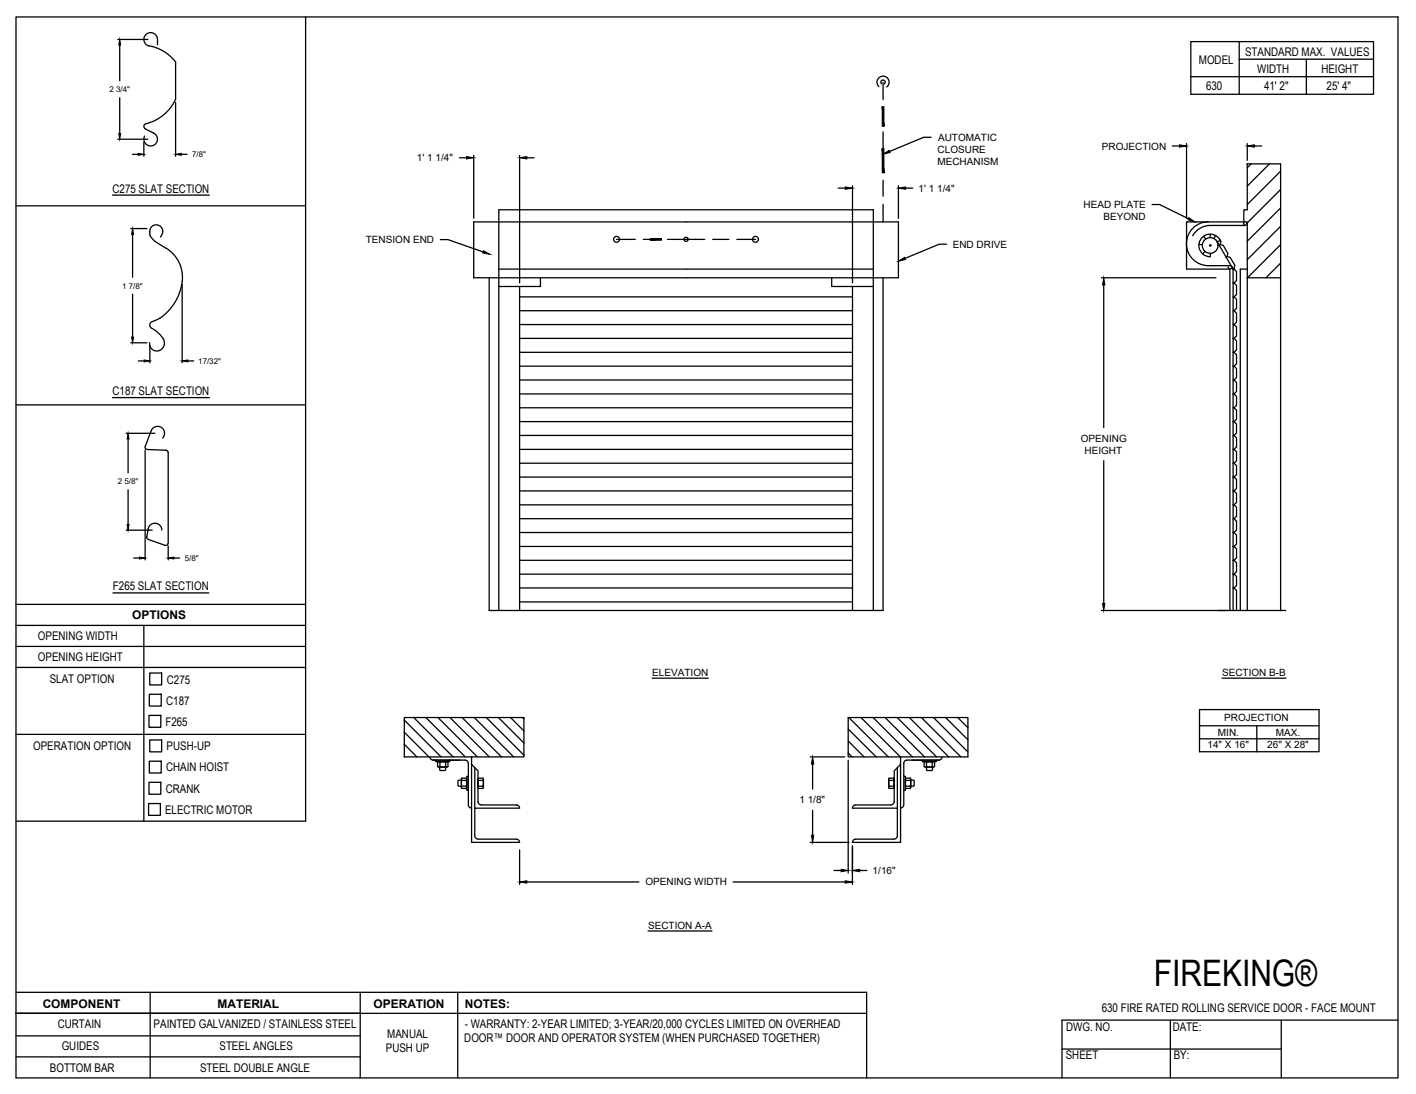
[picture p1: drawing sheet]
<svg xmlns="http://www.w3.org/2000/svg" width="279mm" height="216mm" viewBox="0 0 279 216" stroke-linecap="round" stroke-linejoin="round" font-family="sans-serif">
<!-- layer: ANNOTATIONS -->
<g fill="none" stroke="#000" stroke-width=".25">
<path d="M23.2 7.8h6M23.6 8.9v7.1M23.6 19.3v7.1M23.2 27.5h6M26.1 30.5h1.2M28.4 28v2.8M34.6 20.2v10.6M35.8 30.5h1.1M90.6 31.1h1.5M93.5 30.7v12.4M102.5 30.7v25.1M103.9 31.1h1.5"/>
<path d="M165.4 37.1h1.4M168.2 36.7v19.1M177.3 36.7v6.4M178.7 37.1h1.4M183.7 27.1h-1.4l-6.8 2.8M231.3 28.8h1.4M234.1 28.3v14.8M246.1 28.3v3.3M247.5 28.8h1.4M25.8 45.1h3.2M26.2 46.2v8.5M26.2 58v8.5"/>
<path d="M35.9 56.1v15.5M86.9 47.3h1.5l6.9 2.4M186.8 48.2h-1.5l-6.7 2.8M217.3 54.8h22.6M217.8 56.2v28.2M227.3 40.4h1.5l5.7 2.8M25.8 67.6h3.2M27.3 71.2h1.1M29.6 68.2v3.4M37.1 71.2h1.1M24.9 85.5h5.6M25.3 86.6v6.7"/>
<path d="M25.3 96.7v6.8M28.6 88.8v21.7M217.8 90.9v28.2M24.9 104.6h5.1M26.4 110.1h1.1M33.2 107.8v2.7M34.3 110.1h1.1M128.7 133.8h11.1M217.3 120.5h24.7M241.1 133.8h12.6M159.9 149.4h6.8M160.3 150.8v4.9"/>
<path d="M160.3 159.9v4.9M167.4 150.1v22.2M236.7 140h23.6v8.4h-23.6zM236.7 143.2h23.6M236.7 145.8h23.6M248 143.2v5.2M102.5 167.7v6.8M103.9 174.1h22.2M144.7 174.1h22.1M159.9 166.2h7.6M164.5 171.8h1.5M168.2 166.9v7.6"/>
<path d="M169.6 171.8h1.4M127.9 183.7h12.6"/>
</g>
<!-- layer: 630 FACE MOUNT -->
<g fill="none" stroke="#000" stroke-width=".25">
<path d="M173.4 17.1a1.2 1.2 0 0 1 0-1.7 1.2 1.2 0 0 1 1.7 0 1.2 1.2 0 0 1-.1 1.8M173.9 16.5a.43 .43 0 0 1 0-.6 .43 .43 0 0 1 .6 0 .43 .43 0 0 1 0 .6M174.2 16.2v3.5M174.2 21.3v3.1M174.2 26v3.2M174.2 30.8v3.2M174.2 35.6v3.1M246 32.3h6.7v88.2M246.1 32.3v9.1h-.7v2.4h-11.3v9.3h8.6v67.4M246.9 32.3l-.8 .8M250.5 32.3l-4.4 4.4M252.7 33.8l-6.6 6.6"/>
<path d="M252.7 37.4l-6.6 6.6M93.5 43.8h83.8v11h-83.8zM96.5 54.8v65.7h77.7v-65.7M98.4 53.1h73.9M102.5 56.5v64M102.5 58.6h65.7M106.6 54.8v1.7h-8.2M121.7 47.2h3.6M126.9 47.2h3.2M131.7 47.2h7.3M140.6 47.2h3.2M145.4 47.2h3.7"/>
<path d="M164.1 54.8v1.7h8.2M168.2 56.5v64M174.2 40.3v3.5M236.6 48.2l.7 .1M237.5 46.6l.4 .6M237.8 49.6l-.5 .5M238.4 43.8a4.3 4.3 0 0 0-4.3 4.3 4.3 4.3 0 0 0 4.3 4.3M238.4 52.4h4.3M238.8 46.2v.7M239.9 46.5l-.4 .6M240.1 47.7l3.2 5.4M240.5 48.4l.2-.1a1.51 1.51 0 0 0-1.2-2 2.23 2.23 0 0 0-2.9 1.8 2.23 2.23 0 0 0 2.2 2.6v-.7"/>
<path d="M240.7 48.3l.7 .1 .9 1.6-.2 .6-.2 .1M240.8 47.4l-.6 .3M242.1 50.6l.6 .2 .9 1.5-.1 .7-.2 .1h.2l.5 .5v1.8l-.5 .4 .5 .5v1.8l-.5 .5M242.7 52.4a.35 .35 0 0 1 .3 .4 .35 .35 0 0 1-.4 .3 .35 .35 0 0 1-.2-.4M243.1 52.8h.1M243.3 53.1h.1M243.3 53.1v5.5M243.3 55.8h.2M245.7 44.5h-6.9a3.9 3.9 0 0 0-3.5 2M246.1 43.8v76.7M246.1 53.1h-1.4v67.4M246.1 54.8h6.6"/>
<path d="M252.7 51.9l-2.9 2.9M252.7 48.3l-6.6 6.5M252.7 44.7l-6.6 6.5M252.7 41l-6.6 6.6M102.5 75h65.7M102.5 77.7h65.7M102.5 61.3h65.7M102.5 64.1h65.7M102.5 66.8h65.7M102.5 69.5h65.7M102.5 72.3h65.7M243.3 61.3v2.8h.2"/>
<path d="M243.3 66.8v2.7h.2M243.3 72.3v2.7h.2l.5 .5v1.7l-.5 .5h-.2M243.3 77.7v2.8h.2l.5 .5v1.7l-.5 .5h-.2M243.3 64.1v2.7M243.3 69.5v2.8M243.3 75v2.7M243.5 61.3l.5-.5v-1.7l-.5-.5h-.2v2.7h.2l.5 .5v1.8l-.5 .5M243.5 64.1l.5 .4v1.8l-.5 .5h-.2M243.5 66.8l.5 .5v1.7l-.5 .5M243.5 69.5l.5 .5v1.8l-.5 .5h-.2M243.5 72.3l.5 .4v1.8l-.5 .5M243.5 77.7l.5 .5v1.8l-.5 .5"/>
<path d="M102.5 94.1h65.7M102.5 96.9h65.7M102.5 80.5h65.7M102.5 83.2h65.7M102.5 85.9h65.7M102.5 88.7h65.7M102.5 91.4h65.7M102.5 99.6h65.7M243.3 83.2v2.7h.2l.5 .5v1.8l-.5 .5h-.2M243.3 88.7v2.7h.2l.5 .5v1.8l-.5 .4 .5 .5v1.8l-.5 .5M243.3 80.5v2.7M243.3 85.9v2.8"/>
<path d="M243.3 91.4v8.2M243.3 94.1h.2M243.3 96.9h.2M243.5 83.2l.5 .5v1.7l-.5 .5M243.5 88.7l.5 .5v1.7l-.5 .5M243.5 99.6l.5 .5v1.8l-.5 .5M243.5 99.6h-.2v2.8h.2M243.5 96.9l.5 .5v1.7l-.5 .5M102.5 105.1h65.7M102.5 107.8h65.7M102.5 110.6h65.7M102.5 113.3h65.7"/>
<path d="M102.5 116h65.7M102.5 102.4h65.7M102.5 118.8h65.7M243.3 102.4v18.1M243.3 105.1h.2M243.3 107.8h.2M243.3 110.6h.2M243.3 113.3h.2M243.3 116h.2M243.5 102.4l.5 .4v1.8l-.5 .5 .5 .5v1.8l-.5 .4M243.5 107.8l.5 .5v1.8l-.5 .5M243.5 110.6l.5 .5v1.7l-.5 .5"/>
<path d="M243.5 113.3l.5 .5v1.7l-.5 .5M243.5 116l.5 .5v4M98.4 120.5v-79.1h73.9v79.1M240.4 120.5h13.3M79.8 149.3l.1 .1M79.8 146.9l2.5 2.5M79.8 144.5l4.8 4.9M79.8 142.1l7.2 7.3M81.6 141.6l7.8 7.8M84 141.6l7.8 7.8M84.8 149.4a.62 .62 0 0 0 .6 .6h6.4M86 150v.3h2.8v-.3"/>
<path d="M86.4 141.6l7.8 7.8M86.6 150.3h1.6M86.6 151.4h1.6M86.8 151.4v.7h1l.1-.7M86.8 150.4l-.2-.1-.3 .1v.9l.3 .1 .2-.1M87.9 150.4l.2-.1 .3 .1v.9l-.3 .1-.2-.1M87.9 150.4v.9M87.9 150.4l-.5-.1-.6 .1v.9l.6 .1 .5-.1M88.8 141.6l7.8 7.8M91 154l-.6 .1v.9l.6 .2M91 153.8v1.6M91.1 153.6l-.1 .2 .1 1.8"/>
<path d="M91.1 153.6h.9l.1 .2-.1 .2M91.1 154h.9M91.1 155.2h.9M91.2 141.6l7.8 7.8M91.8 150a.66 .66 0 0 1 .6 .6v8.2a.62 .62 0 0 0 .6 .7M92 155.1l.1 .3-.1 .2h-.9M92 154l.1 .6-.1 .5M92.1 153.8v1.6M92.4 153.2h-.3v2.8h.3M93 149.4h-13.2v-7.8h23.6v7.8h-10.4v1.5l1.3 1.2v6.1a.62 .62 0 0 0 .6 .6l7 .1M93 159.5v6.7h9.5M93 150.9v8.6"/>
<path d="M93.6 141.6l7.7 7.8M93.7 151.5v8M94.3 153.8v1.6M94.4 154l-.1 .6 .1 .5M94.4 155.1l-.1 .3 .1 .2h.9M94.4 154h.9M94.4 155.2h.9M95.3 153.6l.1 1-.1 1M95.3 153.6h-.9l-.1 .2 .1 .2M95.4 153.8v1.6M95.9 141.6l7.5 7.4M98.3 141.6l5.1 5"/>
<path d="M100.7 141.6l2.7 2.7M101.9 158.9a.62 .62 0 0 1 .6 .6M102.5 159.5h-8.8v5.5a.62 .62 0 0 0 .6 .6h7.6M103.1 141.6l.3 .3M167.4 148.6l.7 .8M167.4 146.2l3.1 3.2M167.4 143.9l5.5 5.5M167.5 141.6l7.8 7.8M169.9 141.6l7.8 7.8M172.3 141.6l7.7 7.8M174.6 141.6l7.8 7.8M175.4 153.8v1.6"/>
<path d="M175.5 154l-.2 .6 .2 .5M175.5 155.1l-.2 .3 .2 .2h.8M175.5 154h.8M175.5 155.2h.8M176.3 153.6l.1 .2-.1 1.8M176.3 153.6h-.8l-.2 .2 .2 .2M176.4 158.2a.62 .62 0 0 1-.6 .6l-7 .1a.62 .62 0 0 0-.6 .6h8.9v5.5a.62 .62 0 0 1-.7 .6h-7.6a.62 .62 0 0 0-.6 .6h9.5v-6.7M176.4 153.8v1.6M177 141.6l7.8 7.8M177.1 151.5v8M177.7 149.4h13.3v-7.8h-23.6v7.8h10.3v1.5l-1.3 1.2v6.1M177.7 150.9v8.6"/>
<path d="M178.3 153.2h.3v2.8h-.3M178.6 153.8v1.6M178.7 153.6l-.1 .2 .1 1.8M178.8 153.6h.8l.1 .2-.1 .2M178.8 154h.8M178.8 155.2h.8M179.4 141.6l7.8 7.8M179.6 155.1l.1 .3-.1 .2h-.8M179.6 154l.1 .6-.1 .5M179.7 154l.7 .1v.9l-.7 .2M179.7 153.8v1.6M181.8 141.6l7.8 7.8"/>
<path d="M182 150v.3h2.8v-.3M182.3 151.3l.3 .1 .2-.1M182.3 150.4l.3-.1 .2 .1M182.4 150.4v.9M182.6 150.3h1.6M182.6 151.4h1.6M182.8 150.4l.6-.1 .5 .1M182.8 151.3l.6 .1 .5-.1M182.8 151.4l.1 .7h1l.1-.7M182.8 150.4v.9M183.9 150.4l.3-.1 .2 .1v.9l-.2 .1-.3-.1M183.9 150.4v.9"/>
<path d="M184.2 141.6l6.8 6.8M185.9 149.4a.66 .66 0 0 1-.6 .6h-6.3a.62 .62 0 0 0-.7 .6v8.2a.62 .62 0 0 1-.6 .7M186.6 141.6l4.4 4.4M189 141.6l2 2M101.9 165.6a.62 .62 0 0 1 .6 .6"/>
<circle cx="121.7" cy="47.2" r=".58"/>
<circle cx="135.4" cy="47.2" r=".41"/>
<circle cx="149.1" cy="47.2" r=".58"/>
<circle cx="238.8" cy="48.4" r="1.56"/>
<circle cx="238.8" cy="48.4" r=".14"/>
<circle cx="245.7" cy="44.1" r=".35"/>
</g>
<!-- layer: ANNOTATIONS -->
<g fill="#000" stroke="#000" stroke-width=".2">
<path d="M23.6 7.8l.2 1.1h-.4zM23.4 26.4h.4l-.2 1.1zM27.3 30.3l1.1 .2-1.1 .1zM34.6 30.5l1.2-.2v.3zM92.1 30.9l1.4 .2-1.4 .3zM102.5 31.1l1.4-.2v.5zM166.8 36.9l1.4 .2-1.4 .3zM174.2 30.4l1.3-.7 .1 .4zM177.3 37.1l1.4-.2v.5zM232.7 28.6l1.4 .2-1.4 .2zM246.1 28.8l1.4-.2v.4zM26.2 45.1l.2 1.1h-.4z"/>
<path d="M95.4 49.5l1.3 .7-1.4-.3zM177.3 51.5l1.2-.7 .2 .4zM217.8 54.8l.2 1.4h-.4zM234.6 42.9l1.2 .9-1.4-.4zM26 66.5h.4l-.2 1.1zM28.4 71l1.2 .2-1.2 .2zM35.9 71.2l1.2-.2v.4zM25.3 85.5l.2 1.1h-.4zM25.1 103.5h.4l-.2 1.1zM27.5 109.9l1.1 .2-1.1 .2zM33.2 110.1l1.1-.2v.4zM217.6 119.1h.4l-.2 1.4z"/>
<path d="M160.3 149.4l.3 1.4h-.5zM102.5 174.1l1.4-.3v.5zM160.1 164.8h.5l-.3 1.4zM166 171.6l1.4 .2-1.4 .2zM166.8 173.8l1.4 .3-1.4 .2zM168.2 171.8l1.4-.2v.4z"/>
</g>
<!-- layer: 630 FACE MOUNT -->
<g fill="#000" stroke="#000" stroke-width=".2">
<path d="M174.1 21.1v3.8h.3zM174.1 21.1h.3v3.8z"/>
<path d="M174.1 29.3l.3 4.8v-4.8zM174.1 29.3l.3 4.8h-.3z"/>
<path d="M128.3 47.1v.3l2.2-.3zM128.3 47.4l2.2-.3v.3z"/>
</g>
<!-- layer: DETAILS -->
<g fill="none" stroke="#000" stroke-width=".25">
<path d="M29.2 9a8.6 8.6 0 0 1 5.4 3.2v7.4M31.1 8.8a1.9 1.9 0 0 0-.8-2.3 1.34 1.34 0 0 0-1.8 .8 1.34 1.34 0 0 0 .8 1.8M34.6 19.6a8.7 8.7 0 0 1-5.6 4.8M29 24.4a.56 .56 0 0 0-.6 .4 .56 .56 0 0 0 .3 .6l1.7 .9M30.3 26.2a1.34 1.34 0 0 1 .6 1.8 1.34 1.34 0 0 1-1.8 .7 1.34 1.34 0 0 1-.6-1.8M29.5 45.6a1.31 1.31 0 0 1 2-1.1 1.31 1.31 0 0 1 .1 2.3M29.6 45.7a2.32 2.32 0 0 0 1.2 2.1l2 1.2M32.8 49a7.1 7.1 0 0 1 2.5 9.1l-.8 1.6a10.3 10.3 0 0 1-3 3.1M31.5 62.8l-1 .5a.8 .8 0 0 0-.9 .6 .8 .8 0 0 0 .4 .9 4.9 4.9 0 0 1 2.4 2.7 1.46 1.46 0 0 1-1.3 1.8 1.46 1.46 0 0 1-1.6-1.7M29.8 85l-1.2 3.1a.46 .46 0 0 0 .5 .6l3.7 .2 .3 .2 .1 .2M29.8 85a1.37 1.37 0 0 1 2-.6 1.37 1.37 0 0 1 .3 2.1M33.2 89.3v17.9"/>
<path d="M29 105.9v.3l.2 .2M29.2 106.4l3.4 1.2a.43 .43 0 0 0 .6-.4M31.9 104.6a1.37 1.37 0 0 0-1.2-1.3 1.37 1.37 0 0 0-1.5 1.1l-.3 1.6"/>
</g>
<!-- layer: TITLE BLOCK -->
<g fill="none" stroke="#000" stroke-width=".25">
<path d="M3.2 3.3h272.6v209.4h-272.6zM60.3 3.3v158.8h-57.1M235 8.2h36v10.4h-36zM235 15.1h36M244.5 11.7h26.5M244.5 8.2v10.4M22.2 38.5h19.1M3.2 40.6h57.1M3.2 79.9h57.1M22.2 78.5h19.1M3.2 119.3h57.1M22.3 117h18.9"/>
<path d="M3.2 127.6h57.1M3.2 131.7h57.1M3.2 123.4h57.1M28.4 123.4v38.7M29.5 137h2.3v2.3h-2.3zM29.5 132.8h2.4v2.4h-2.4zM3.2 144.9h57.1M29.3 158.6h2.3v2.3h-2.3zM29.4 141.2h2.3v2.3h-2.3zM29.4 154.4h2.3v2.3h-2.3zM29.5 150.2h2.3v2.3h-2.3zM29.5 146h2.4v2.4h-2.4z"/>
<path d="M3.2 195.8h167.8v16.9M29.6 195.8v16.9M71.1 200h-67.9h167.8M71.1 195.8v16.9M90.3 195.8v16.9M3.2 208.6h67.9M3.2 204.4h67.9M209.6 207h43.2M230.9 201.3v11.4M252.8 201.3v11.4M275.8 201.3h-66.2v11.4"/>
</g>
<!-- layer: 0 -->
<path d="M257.8 11.7v6.9" fill="none" stroke="#000" stroke-width=".25"/>
<text font-size="7.2" x="227.7" y="194.6">FIREKING®</text>
<g font-size="2.4">
<text x="245.7" y="11.1">STANDARD MAX. VALUES</text>
<text x="236.6" y="12.7">MODEL</text>
<text x="238" y="17.8">630</text>
<text x="248.1" y="14.4">WIDTH</text>
<text x="249.4" y="17.8">41' 2&quot;</text>
<text x="260.7" y="14.4">HEIGHT</text>
<text x="261.8" y="17.8">25' 4&quot;</text>
<text x="22.2" y="38">C275 SLAT SECTION</text>
<text x="22.2" y="78">C187 SLAT SECTION</text>
<text x="22.3" y="116.5">F265 SLAT SECTION</text>
<text x="26.1" y="122.1">OPTIONS</text>
<text x="7.5" y="126.4">OPENING WIDTH</text>
<text x="7.5" y="130.5">OPENING HEIGHT</text>
<text x="9.8" y="134.9">SLAT OPTION</text>
<text x="32.9" y="134.9">C275</text>
<text x="32.6" y="143.2">F265</text>
<text x="32.8" y="139">C187</text>
<text x="6.5" y="148.1">OPERATION OPTION</text>
<text x="32.9" y="148.1">PUSH-UP</text>
<text x="32.8" y="152.3">CHAIN HOIST</text>
<text x="32.6" y="160.6">ELECTRIC MOTOR</text>
<text x="32.7" y="156.4">CRANK</text>
<text x="8.4" y="198.9">COMPONENT</text>
<text x="11.4" y="202.8">CURTAIN</text>
<text x="30.3" y="202.9">PAINTED GALVANIZED / STAINLESS STEEL</text>
<text x="42.9" y="198.8">MATERIAL</text>
<text x="73.7" y="198.9">OPERATION</text>
<text x="91.7" y="202.9">- WARRANTY: 2-YEAR LIMITED; 3-YEAR/20,000 CYCLES LIMITED ON OVERHEAD</text>
<text x="91.7" y="198.9">NOTES:</text>
<text x="210.4" y="203.6">DWG. NO.</text>
<text x="217.4" y="199.8">630 FIRE RATED ROLLING SERVICE DOOR - FACE MOUNT</text>
<text x="231.4" y="203.4">DATE:</text>
<text x="12.2" y="207.3">GUIDES</text>
<text x="43.3" y="207.2">STEEL ANGLES</text>
<text x="76.1" y="207.6">PUSH UP</text>
<text x="76.4" y="204.8">MANUAL</text>
<text x="91.6" y="205.7">DOOR™ DOOR AND OPERATOR SYSTEM (WHEN PURCHASED TOGETHER)</text>
<text x="210.3" y="209.1">SHEET</text>
<text x="231.6" y="209">BY:</text>
<text x="9.8" y="211.5">BOTTOM BAR</text>
<text x="39.5" y="211.6">STEEL DOUBLE ANGLE</text>
</g>
<g font-size="2">
<text x="185.1" y="27.8">AUTOMATIC</text>
<text x="217.4" y="29.5">PROJECTION</text>
<text x="82.3" y="31.8">1' 1 1/4&quot;</text>
<text x="185" y="32.6">MECHANISM</text>
<text x="185" y="30.2">CLOSURE</text>
<text x="181.3" y="37.8">1' 1 1/4&quot;</text>
<text x="213.8" y="41.1">HEAD PLATE</text>
<text x="217.7" y="43.4">BEYOND</text>
<text x="72.2" y="48">TENSION END</text>
<text x="188" y="48.9">END DRIVE</text>
<text x="213.3" y="87.2">OPENING</text>
<text x="214" y="89.5">HEIGHT</text>
<text x="128.7" y="133.4">ELEVATION</text>
<text x="241.1" y="133.4">SECTION B-B</text>
<text x="241.6" y="142.4">PROJECTION</text>
<text x="238.3" y="147.6">14&quot; X 16&quot;</text>
<text x="240.3" y="145.2">MIN.</text>
<text x="250" y="147.6">26&quot; X 28&quot;</text>
<text x="251.7" y="145.2">MAX.</text>
<text x="157.7" y="158.5">1 1/8&quot;</text>
<text x="172.2" y="172.5">1/16&quot;</text>
<text x="127.3" y="174.8">OPENING WIDTH</text>
<text x="127.9" y="183.3">SECTION A-A</text>
</g>
<g font-size="1.6">
<text x="21.6" y="18.2">2 3/4&quot;</text>
<text x="37.9" y="31">7/8&quot;</text>
<text x="24.1" y="56.9">1 7/8&quot;</text>
<text x="39.1" y="71.8">17/32&quot;</text>
<text x="23.3" y="95.5">2 5/8&quot;</text>
<text x="36.4" y="110.7">5/8&quot;</text>
</g>
</svg>
